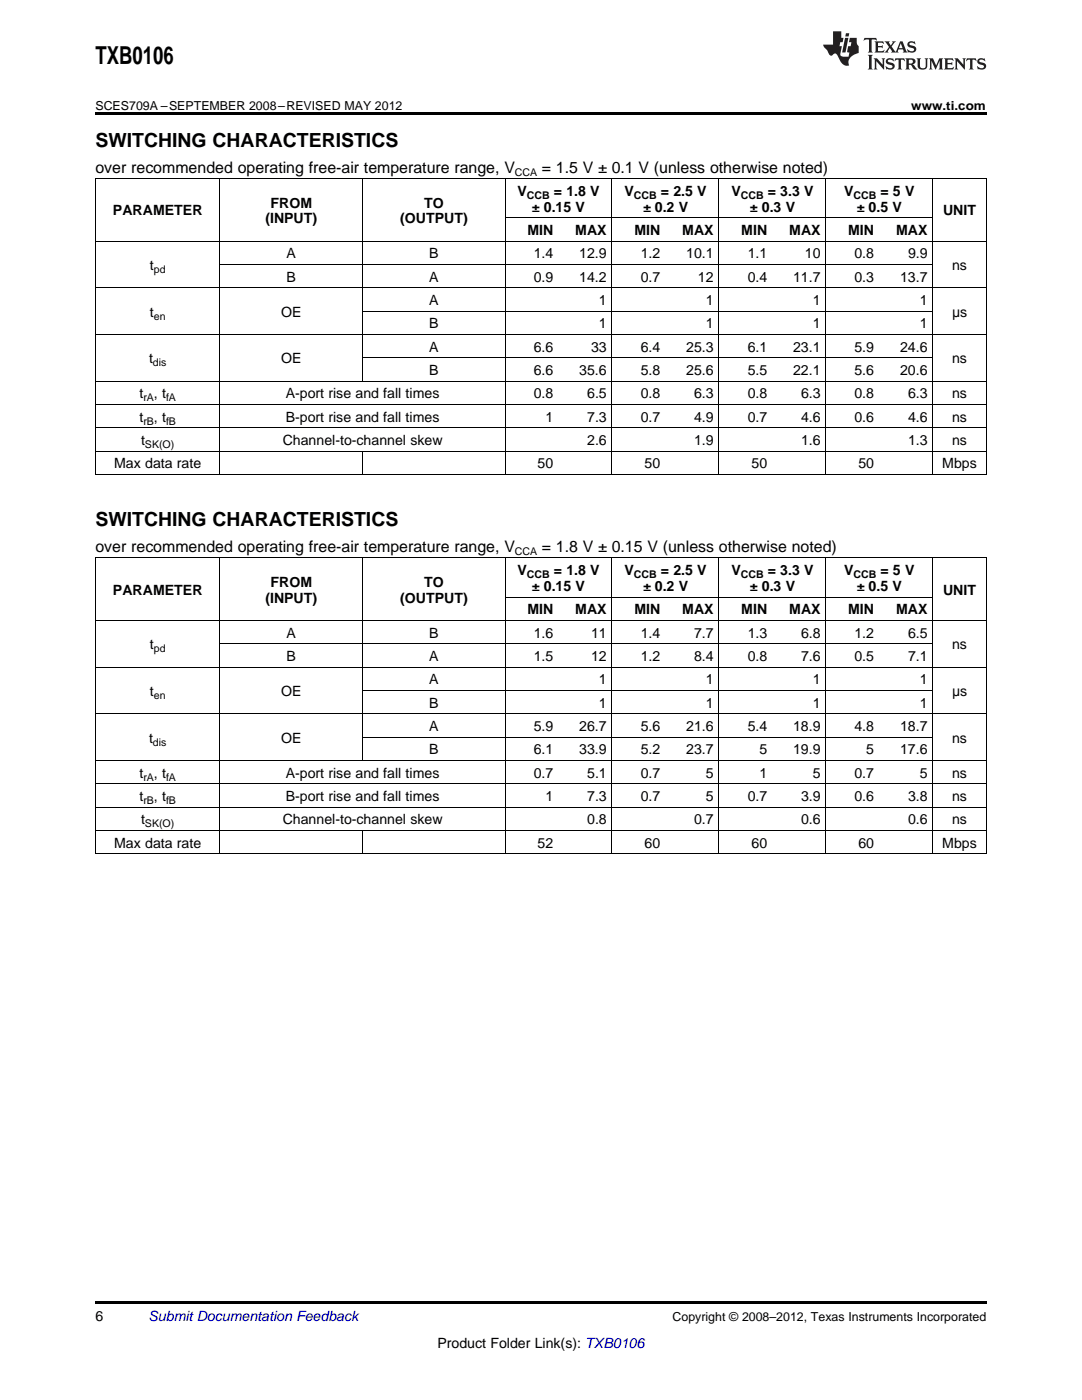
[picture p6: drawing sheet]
<svg xmlns="http://www.w3.org/2000/svg" width="216mm" height="279mm" viewBox="0 0 216 279" stroke-linecap="round" stroke-linejoin="round" font-family="sans-serif">
<g fill="#231f20">
<path d="M172.5 7.6l-.1 .5 .4-.2h.6v.1v2.1l-.2 .4h.9l-.2-.4v-2.1l.1-.1h.5l.5 .2-.2-.5zM174.5 8.3l.2 .3v1.5l-.2 .4h1.8l.2-.6a1.04 1.04 0 0 1-1.3 .2v-.7h.6l.3 .2v-.6l-.3 .2h-.6v-.6l.8-.1 .4 .3-.2-.5zM176.5 8.3l.9 1.1-.9 1.1h.8l-.2-.2 .4-.7 .5 .7-.2 .2h1.5l-.2-.2 .2-.4h.9l.1 .4-.2 .2h1l-.3-.3-.7-1.9h-.5l-.9 2-.8-1 .9-1h-.8l.1 .3-.4 .5-.3-.6 .1-.2zM179.7 8.6l.4 1h-.7zM181.3 8.4a.63 .63 0 0 0-.2 .7 .63 .63 0 0 0 .6 .4l.6 .2 .1 .2a.75 .75 0 0 1-.7 .4 .75 .75 0 0 1-.6-.5l.1 .7 .1-.1a1.11 1.11 0 0 0 1.5-.6 1.13 1.13 0 0 0-1.2-.8l-.1-.4a1.04 1.04 0 0 1 1.2 .2l-.2-.5-.2 .1-.4-.2zM173.2 10.9l.2 .4v2.2l-.2 .4h1l-.3-.4v-2.2l.3-.4zM174.3 11.6l.3 .4v1.5l-.3 .4h.8l-.2-.4v-1.3l1.5 1.7v-1.9l.2-.4h-.7l.2 .4v.9l-1.1-1.3zM177 11.8a.62 .62 0 0 0-.2 .7 .62 .62 0 0 0 .6 .4l.6 .1 .1 .3a.76 .76 0 0 1-.7 .3 .76 .76 0 0 1-.7-.4l.2 .7 .1-.1a1.11 1.11 0 0 0 1.5-.6 1.13 1.13 0 0 0-1.2-.8l-.1-.4a1.04 1.04 0 0 1 1.2 .2l-.2-.6-.2 .1-.5-.1zM178.7 11.6l-.2 .6a.61 .61 0 0 1 .8-.3v1.6l-.2 .4h.9l-.2-.4v-1.6a.63 .63 0 0 1 .7 .3l-.1-.6zM180.6 11.6l.3 .4v1.5l-.3 .4h1l-.2-.2-.1-.8 .6 .2a.76 .76 0 0 0 1.2 .7l-1-1a.58 .58 0 0 0 .6-.5 .58 .58 0 0 0-.5-.6zM181.4 11.9h.1a.45 .45 0 0 1 .5 .1 .45 .45 0 0 1 .1 .5l-.8 .2zM182.9 11.6l.2 .2a2.17 2.17 0 0 0 .3 1.9 .99 .99 0 0 0 1.6-.6v-1.1l.2-.4h-.7l.2 .2a1.92 1.92 0 0 1-.2 1.8 .6 .6 0 0 1-.9-.5v-1.1l.2-.4zM185.4 11.6l.2 .4v1.5l-.2 .4h.7l-.2-.4v-1.4l.8 1.8 .8-1.8v1.4l-.2 .4h.9l-.2-.4v-1.5l.2-.4h-.8l-.6 1.5-.6-1.5zM188.4 11.6l.2 .4v1.5l-.2 .4h1.8l.1-.6a1.04 1.04 0 0 1-1.2 .1v-.6h.5l.4 .2v-.6l-.4 .2h-.5v-.7h.8l.3 .3-.1-.6zM190.5 11.6l.2 .4v1.5l-.2 .4h.7l-.2-.4v-1.3l1.5 1.7v-1.9l.2-.4h-.7l.2 .4v.9l-1.1-1.3zM192.9 11.6l-.1 .6a.61 .61 0 0 1 .7-.3l.1 1.6-.3 .4h1l-.3-.4 .1-1.6a.63 .63 0 0 1 .7 .3l-.1-.6zM195.2 11.8a.62 .62 0 0 0-.2 .7 .62 .62 0 0 0 .6 .4l.6 .1 .1 .3a.76 .76 0 0 1-.7 .3 .76 .76 0 0 1-.6-.4l.1 .7 .1-.1a1.11 1.11 0 0 0 1.6-.6 1.13 1.13 0 0 0-1.3-.8l-.1-.4a1.04 1.04 0 0 1 1.2 .2l-.1-.6-.2 .1-.5-.1z"/>
<path d="M166.2 6.3v2.6h-1.9v.4l.8 .9a.91 .91 0 0 0 1 .8 .56 .56 0 0 1 .5-.3 .56 .56 0 0 1 .5 .3l.4 .8a1.53 1.53 0 0 0 1.9 1.2 1.54 1.54 0 0 1 1-2.1l.9-.3v-1.4a1.52 1.52 0 0 1-.4-1.6h-1.3l-.2 .8h.5l-.2 .8h-.5l-.1 1v.2l.4 .1-.2 .8a1.93 1.93 0 0 1-1.6-.3l.3-1.8h-.5l.2-.8h.4l.2-.8h-.4v-1.3zM168.6 7.6l-.6 2.9h.7l.6-2.9zM168.8 6.6l-.1 .7h.6l.2-.7z"/>
</g>
<path d="M19 22.5h177.8v.5h-177.8zM19 259.7h177.8v.5h-177.8z" fill="#000"/>
<g fill="none" stroke="#000" stroke-width=".2">
<path d="M19 35.6h177.8M19.1 35.7v59.1M43.9 35.7v59.1M72.3 35.7v40.4M100.8 35.7v59.1M122.1 35.7v59.1M143.5 35.7v59.1M164.8 35.7v59.1M186.1 35.7v59.1M196.8 35.7v59.1M19 57.4h177.8M19 48.1h177.8"/>
<path d="M43.9 52.8h142.3M100.8 43.5h85.3M19 76.1h177.8M19 66.8h177.8M72.4 71.4h113.8M72.4 62.1h113.8M19 94.7h177.8M19 90h177.8M19 85.4h177.8M19 80.7h177.8M72.3 90.1v4.7M19 111.4h177.8"/>
<path d="M19.1 111.4v59.1M43.9 111.4v59.1M72.3 111.4v40.4M100.8 111.4v59.1M100.8 119.2h85.3M122.1 111.4v59.1M143.5 111.4v59.1M164.8 111.4v59.1M186.1 111.4v59.1M196.8 111.4v59.1M19 133.2h177.8M19 123.8h177.8"/>
<path d="M43.9 128.5h142.3M72.4 137.8h113.8M19 156.4h177.8M19 151.8h177.8M19 142.5h177.8M72.4 147.1h113.8M19 170.4h177.8M19 165.8h177.8M19 161.1h177.8M72.3 165.8v4.7"/>
</g>
<text font-size="4.9" x="19" y="12.8">TXB0106</text>
<g font-size="3.9">
<text x="19" y="29.3">SWITCHING CHARACTERISTICS</text>
<text x="19" y="105">SWITCHING CHARACTERISTICS</text>
</g>
<g font-size="3.2">
<text x="19" y="34.4">over recommended operating free-air temperature range, V</text>
<text x="108.1" y="34.4">= 1.5 V ± 0.1 V (unless otherwise noted)</text>
<text x="19" y="110.1">over recommended operating free-air temperature range, V</text>
<text x="108.1" y="110.1">= 1.8 V ± 0.15 V (unless otherwise noted)</text>
</g>
<g font-size="2.8">
<text x="54" y="41.4">FROM</text>
<text x="84.6" y="41.4">TO</text>
<text x="103.3" y="39.1">V</text>
<text x="110.5" y="39.1">= 1.8 V</text>
<text x="124.6" y="39.1">V</text>
<text x="131.9" y="39.1">= 2.5 V</text>
<text x="145.9" y="39.1">V</text>
<text x="153.2" y="39.1">= 3.3 V</text>
<text x="168.4" y="39.1">V</text>
<text x="175.7" y="39.1">= 5 V</text>
<text x="22.5" y="43">PARAMETER</text>
<text x="53" y="44.6">(INPUT)</text>
<text x="79.9" y="44.6">(OUTPUT)</text>
<text x="105.2" y="46.9">MIN</text>
<text x="106.2" y="42.3">± 0.15 V</text>
<text x="114.8" y="46.9">MAX</text>
<text x="126.6" y="46.9">MIN</text>
<text x="128.3" y="42.3">± 0.2 V</text>
<text x="136.1" y="46.9">MAX</text>
<text x="147.9" y="46.9">MIN</text>
<text x="149.6" y="42.3">± 0.3 V</text>
<text x="157.5" y="46.9">MAX</text>
<text x="169.2" y="46.9">MIN</text>
<text x="171" y="42.3">± 0.5 V</text>
<text x="178.8" y="46.9">MAX</text>
<text x="188.2" y="43">UNIT</text>
<text x="29.9" y="53.9">t</text>
<text x="57.2" y="51.6">A</text>
<text x="85.7" y="51.6">B</text>
<text x="106.5" y="51.6">1.4</text>
<text x="115.6" y="51.6">12.9</text>
<text x="127.8" y="51.6">1.2</text>
<text x="136.9" y="51.6">10.1</text>
<text x="149.2" y="51.6">1.1</text>
<text x="160.6" y="51.6">10</text>
<text x="170.5" y="51.6">0.8</text>
<text x="181.2" y="51.6">9.9</text>
<text x="190" y="53.9">ns</text>
<text x="57.2" y="56.2">B</text>
<text x="85.7" y="56.2">A</text>
<text x="106.5" y="56.2">0.9</text>
<text x="115.6" y="56.2">14.2</text>
<text x="127.8" y="56.2">0.7</text>
<text x="139.3" y="56.2">12</text>
<text x="149.2" y="56.2">0.4</text>
<text x="158.3" y="56.2">11.7</text>
<text x="170.5" y="56.2">0.3</text>
<text x="179.6" y="56.2">13.7</text>
<text x="29.9" y="63.2">t</text>
<text x="56.1" y="63.2">OE</text>
<text x="85.7" y="60.9">A</text>
<text x="85.7" y="65.5">B</text>
<text x="119.5" y="60.9">1</text>
<text x="119.5" y="65.5">1</text>
<text x="140.8" y="60.9">1</text>
<text x="140.8" y="65.5">1</text>
<text x="162.2" y="60.9">1</text>
<text x="162.2" y="65.5">1</text>
<text x="183.5" y="60.9">1</text>
<text x="183.5" y="65.5">1</text>
<text x="190" y="63.2">μs</text>
<text x="85.7" y="70.2">A</text>
<text x="106.5" y="70.2">6.6</text>
<text x="117.9" y="70.2">33</text>
<text x="127.8" y="70.2">6.4</text>
<text x="136.9" y="70.2">25.3</text>
<text x="149.2" y="70.2">6.1</text>
<text x="158.3" y="70.2">23.1</text>
<text x="170.5" y="70.2">5.9</text>
<text x="179.6" y="70.2">24.6</text>
<text x="29.7" y="72.5">t</text>
<text x="56.1" y="72.5">OE</text>
<text x="85.7" y="74.9">B</text>
<text x="106.5" y="74.9">6.6</text>
<text x="115.6" y="74.9">35.6</text>
<text x="127.8" y="74.9">5.8</text>
<text x="136.9" y="74.9">25.6</text>
<text x="149.2" y="74.9">5.5</text>
<text x="158.3" y="74.9">22.1</text>
<text x="170.5" y="74.9">5.6</text>
<text x="179.6" y="74.9">20.6</text>
<text x="190" y="72.5">ns</text>
<text x="27.8" y="79.5">t</text>
<text x="30.7" y="79.5">, t</text>
<text x="57" y="79.5">A-port rise and fall times</text>
<text x="106.5" y="79.5">0.8</text>
<text x="117.2" y="79.5">6.5</text>
<text x="127.8" y="79.5">0.8</text>
<text x="138.5" y="79.5">6.3</text>
<text x="149.2" y="79.5">0.8</text>
<text x="159.8" y="79.5">6.3</text>
<text x="170.5" y="79.5">0.8</text>
<text x="181.2" y="79.5">6.3</text>
<text x="190" y="79.5">ns</text>
<text x="27.8" y="84.2">t</text>
<text x="28.2" y="88.8">t</text>
<text x="30.7" y="84.2">, t</text>
<text x="56.4" y="88.8">Channel-to-channel skew</text>
<text x="57" y="84.2">B-port rise and fall times</text>
<text x="108.8" y="84.2">1</text>
<text x="117.2" y="84.2">7.3</text>
<text x="117.2" y="88.8">2.6</text>
<text x="127.8" y="84.2">0.7</text>
<text x="138.5" y="84.2">4.9</text>
<text x="138.5" y="88.8">1.9</text>
<text x="149.2" y="84.2">0.7</text>
<text x="159.8" y="84.2">4.6</text>
<text x="159.8" y="88.8">1.6</text>
<text x="170.5" y="84.2">0.6</text>
<text x="181.2" y="84.2">4.6</text>
<text x="181.2" y="88.8">1.3</text>
<text x="190" y="84.2">ns</text>
<text x="190" y="88.8">ns</text>
<text x="22.8" y="93.5">Max data rate</text>
<text x="107.3" y="93.5">50</text>
<text x="128.6" y="93.5">50</text>
<text x="150" y="93.5">50</text>
<text x="171.3" y="93.5">50</text>
<text x="188" y="93.5">Mbps</text>
<text x="22.5" y="118.7">PARAMETER</text>
<text x="54" y="117.1">FROM</text>
<text x="84.6" y="117.1">TO</text>
<text x="103.3" y="114.8">V</text>
<text x="106.2" y="118">± 0.15 V</text>
<text x="110.5" y="114.8">= 1.8 V</text>
<text x="124.6" y="114.8">V</text>
<text x="128.3" y="118">± 0.2 V</text>
<text x="131.9" y="114.8">= 2.5 V</text>
<text x="145.9" y="114.8">V</text>
<text x="149.6" y="118">± 0.3 V</text>
<text x="153.2" y="114.8">= 3.3 V</text>
<text x="168.4" y="114.8">V</text>
<text x="171" y="118">± 0.5 V</text>
<text x="175.7" y="114.8">= 5 V</text>
<text x="188.2" y="118.7">UNIT</text>
<text x="53" y="120.3">(INPUT)</text>
<text x="79.9" y="120.3">(OUTPUT)</text>
<text x="105.2" y="122.6">MIN</text>
<text x="114.8" y="122.6">MAX</text>
<text x="126.6" y="122.6">MIN</text>
<text x="136.1" y="122.6">MAX</text>
<text x="147.9" y="122.6">MIN</text>
<text x="157.5" y="122.6">MAX</text>
<text x="169.2" y="122.6">MIN</text>
<text x="178.8" y="122.6">MAX</text>
<text x="29.9" y="129.6">t</text>
<text x="57.2" y="127.3">A</text>
<text x="57.2" y="131.9">B</text>
<text x="85.7" y="127.3">B</text>
<text x="85.7" y="131.9">A</text>
<text x="106.5" y="127.3">1.6</text>
<text x="106.5" y="131.9">1.5</text>
<text x="117.9" y="127.3">11</text>
<text x="117.9" y="131.9">12</text>
<text x="127.8" y="127.3">1.4</text>
<text x="127.8" y="131.9">1.2</text>
<text x="138.5" y="127.3">7.7</text>
<text x="138.5" y="131.9">8.4</text>
<text x="149.2" y="127.3">1.3</text>
<text x="149.2" y="131.9">0.8</text>
<text x="159.8" y="127.3">6.8</text>
<text x="159.8" y="131.9">7.6</text>
<text x="170.5" y="127.3">1.2</text>
<text x="170.5" y="131.9">0.5</text>
<text x="181.2" y="127.3">6.5</text>
<text x="181.2" y="131.9">7.1</text>
<text x="190" y="129.6">ns</text>
<text x="85.7" y="136.6">A</text>
<text x="119.5" y="136.6">1</text>
<text x="140.8" y="136.6">1</text>
<text x="162.2" y="136.6">1</text>
<text x="183.5" y="136.6">1</text>
<text x="29.9" y="138.9">t</text>
<text x="56.1" y="138.9">OE</text>
<text x="85.7" y="141.3">B</text>
<text x="119.5" y="141.3">1</text>
<text x="140.8" y="141.3">1</text>
<text x="162.2" y="141.3">1</text>
<text x="183.5" y="141.3">1</text>
<text x="190" y="138.9">μs</text>
<text x="29.7" y="148.2">t</text>
<text x="56.1" y="148.2">OE</text>
<text x="85.7" y="145.9">A</text>
<text x="106.5" y="145.9">5.9</text>
<text x="115.6" y="145.9">26.7</text>
<text x="127.8" y="145.9">5.6</text>
<text x="136.9" y="145.9">21.6</text>
<text x="149.2" y="145.9">5.4</text>
<text x="158.3" y="145.9">18.9</text>
<text x="170.5" y="145.9">4.8</text>
<text x="179.6" y="145.9">18.7</text>
<text x="190" y="148.2">ns</text>
<text x="27.8" y="155.2">t</text>
<text x="30.7" y="155.2">, t</text>
<text x="57" y="155.2">A-port rise and fall times</text>
<text x="85.7" y="150.6">B</text>
<text x="106.5" y="150.6">6.1</text>
<text x="106.5" y="155.2">0.7</text>
<text x="115.6" y="150.6">33.9</text>
<text x="117.2" y="155.2">5.1</text>
<text x="127.8" y="150.6">5.2</text>
<text x="127.8" y="155.2">0.7</text>
<text x="136.9" y="150.6">23.7</text>
<text x="140.8" y="155.2">5</text>
<text x="151.5" y="150.6">5</text>
<text x="151.5" y="155.2">1</text>
<text x="158.3" y="150.6">19.9</text>
<text x="162.2" y="155.2">5</text>
<text x="170.5" y="155.2">0.7</text>
<text x="172.8" y="150.6">5</text>
<text x="179.6" y="150.6">17.6</text>
<text x="183.5" y="155.2">5</text>
<text x="190" y="155.2">ns</text>
<text x="27.8" y="159.9">t</text>
<text x="30.7" y="159.9">, t</text>
<text x="57" y="159.9">B-port rise and fall times</text>
<text x="108.8" y="159.9">1</text>
<text x="117.2" y="159.9">7.3</text>
<text x="127.8" y="159.9">0.7</text>
<text x="140.8" y="159.9">5</text>
<text x="149.2" y="159.9">0.7</text>
<text x="159.8" y="159.9">3.9</text>
<text x="170.5" y="159.9">0.6</text>
<text x="181.2" y="159.9">3.8</text>
<text x="190" y="159.9">ns</text>
<text x="28.2" y="164.5">t</text>
<text x="56.4" y="164.5">Channel-to-channel skew</text>
<text x="117.2" y="164.5">0.8</text>
<text x="138.5" y="164.5">0.7</text>
<text x="159.8" y="164.5">0.6</text>
<text x="181.2" y="164.5">0.6</text>
<text x="190" y="164.5">ns</text>
<text x="22.8" y="169.2">Max data rate</text>
<text x="107.3" y="169.2">52</text>
<text x="128.6" y="169.2">60</text>
<text x="150" y="169.2">60</text>
<text x="171.3" y="169.2">60</text>
<text x="188" y="169.2">Mbps</text>
<text x="19" y="263.6">6</text>
<text x="87.3" y="269">Product Folder Link(s): TXB0106</text>
</g>
<text font-size="2.8" fill="#0000c8" x="29.6" y="263.6">Submit Documentation Feedback</text>
<g font-size="2.5">
<text x="19" y="21.9">SCES709A –SEPTEMBER 2008–REVISED MAY 2012</text>
<text x="181.8" y="21.9">www.ti.com</text>
<text x="134.2" y="263.6">Copyright © 2008–2012, Texas Instruments Incorporated</text>
</g>
<g font-size="2.1">
<text x="102.7" y="35.1">CCA</text>
<text x="105.1" y="39.7">CCB</text>
<text x="126.5" y="39.7">CCB</text>
<text x="147.8" y="39.7">CCB</text>
<text x="170.3" y="39.7">CCB</text>
<text x="30.7" y="54.5">pd</text>
<text x="30.7" y="63.8">en</text>
<text x="30.5" y="73.1">dis</text>
<text x="28.6" y="80.1">rA</text>
<text x="33.1" y="80.1">fA</text>
<text x="28.6" y="84.7">rB</text>
<text x="28.9" y="89.4">SK(O)</text>
<text x="33.1" y="84.7">fB</text>
<text x="102.7" y="110.8">CCA</text>
<text x="105.1" y="115.4">CCB</text>
<text x="126.5" y="115.4">CCB</text>
<text x="147.8" y="115.4">CCB</text>
<text x="170.3" y="115.4">CCB</text>
<text x="30.7" y="130.2">pd</text>
<text x="30.7" y="139.5">en</text>
<text x="30.5" y="148.8">dis</text>
<text x="28.6" y="155.8">rA</text>
<text x="33.1" y="155.8">fA</text>
<text x="28.6" y="160.4">rB</text>
<text x="33.1" y="160.4">fB</text>
<text x="28.9" y="165.1">SK(O)</text>
</g>
</svg>
